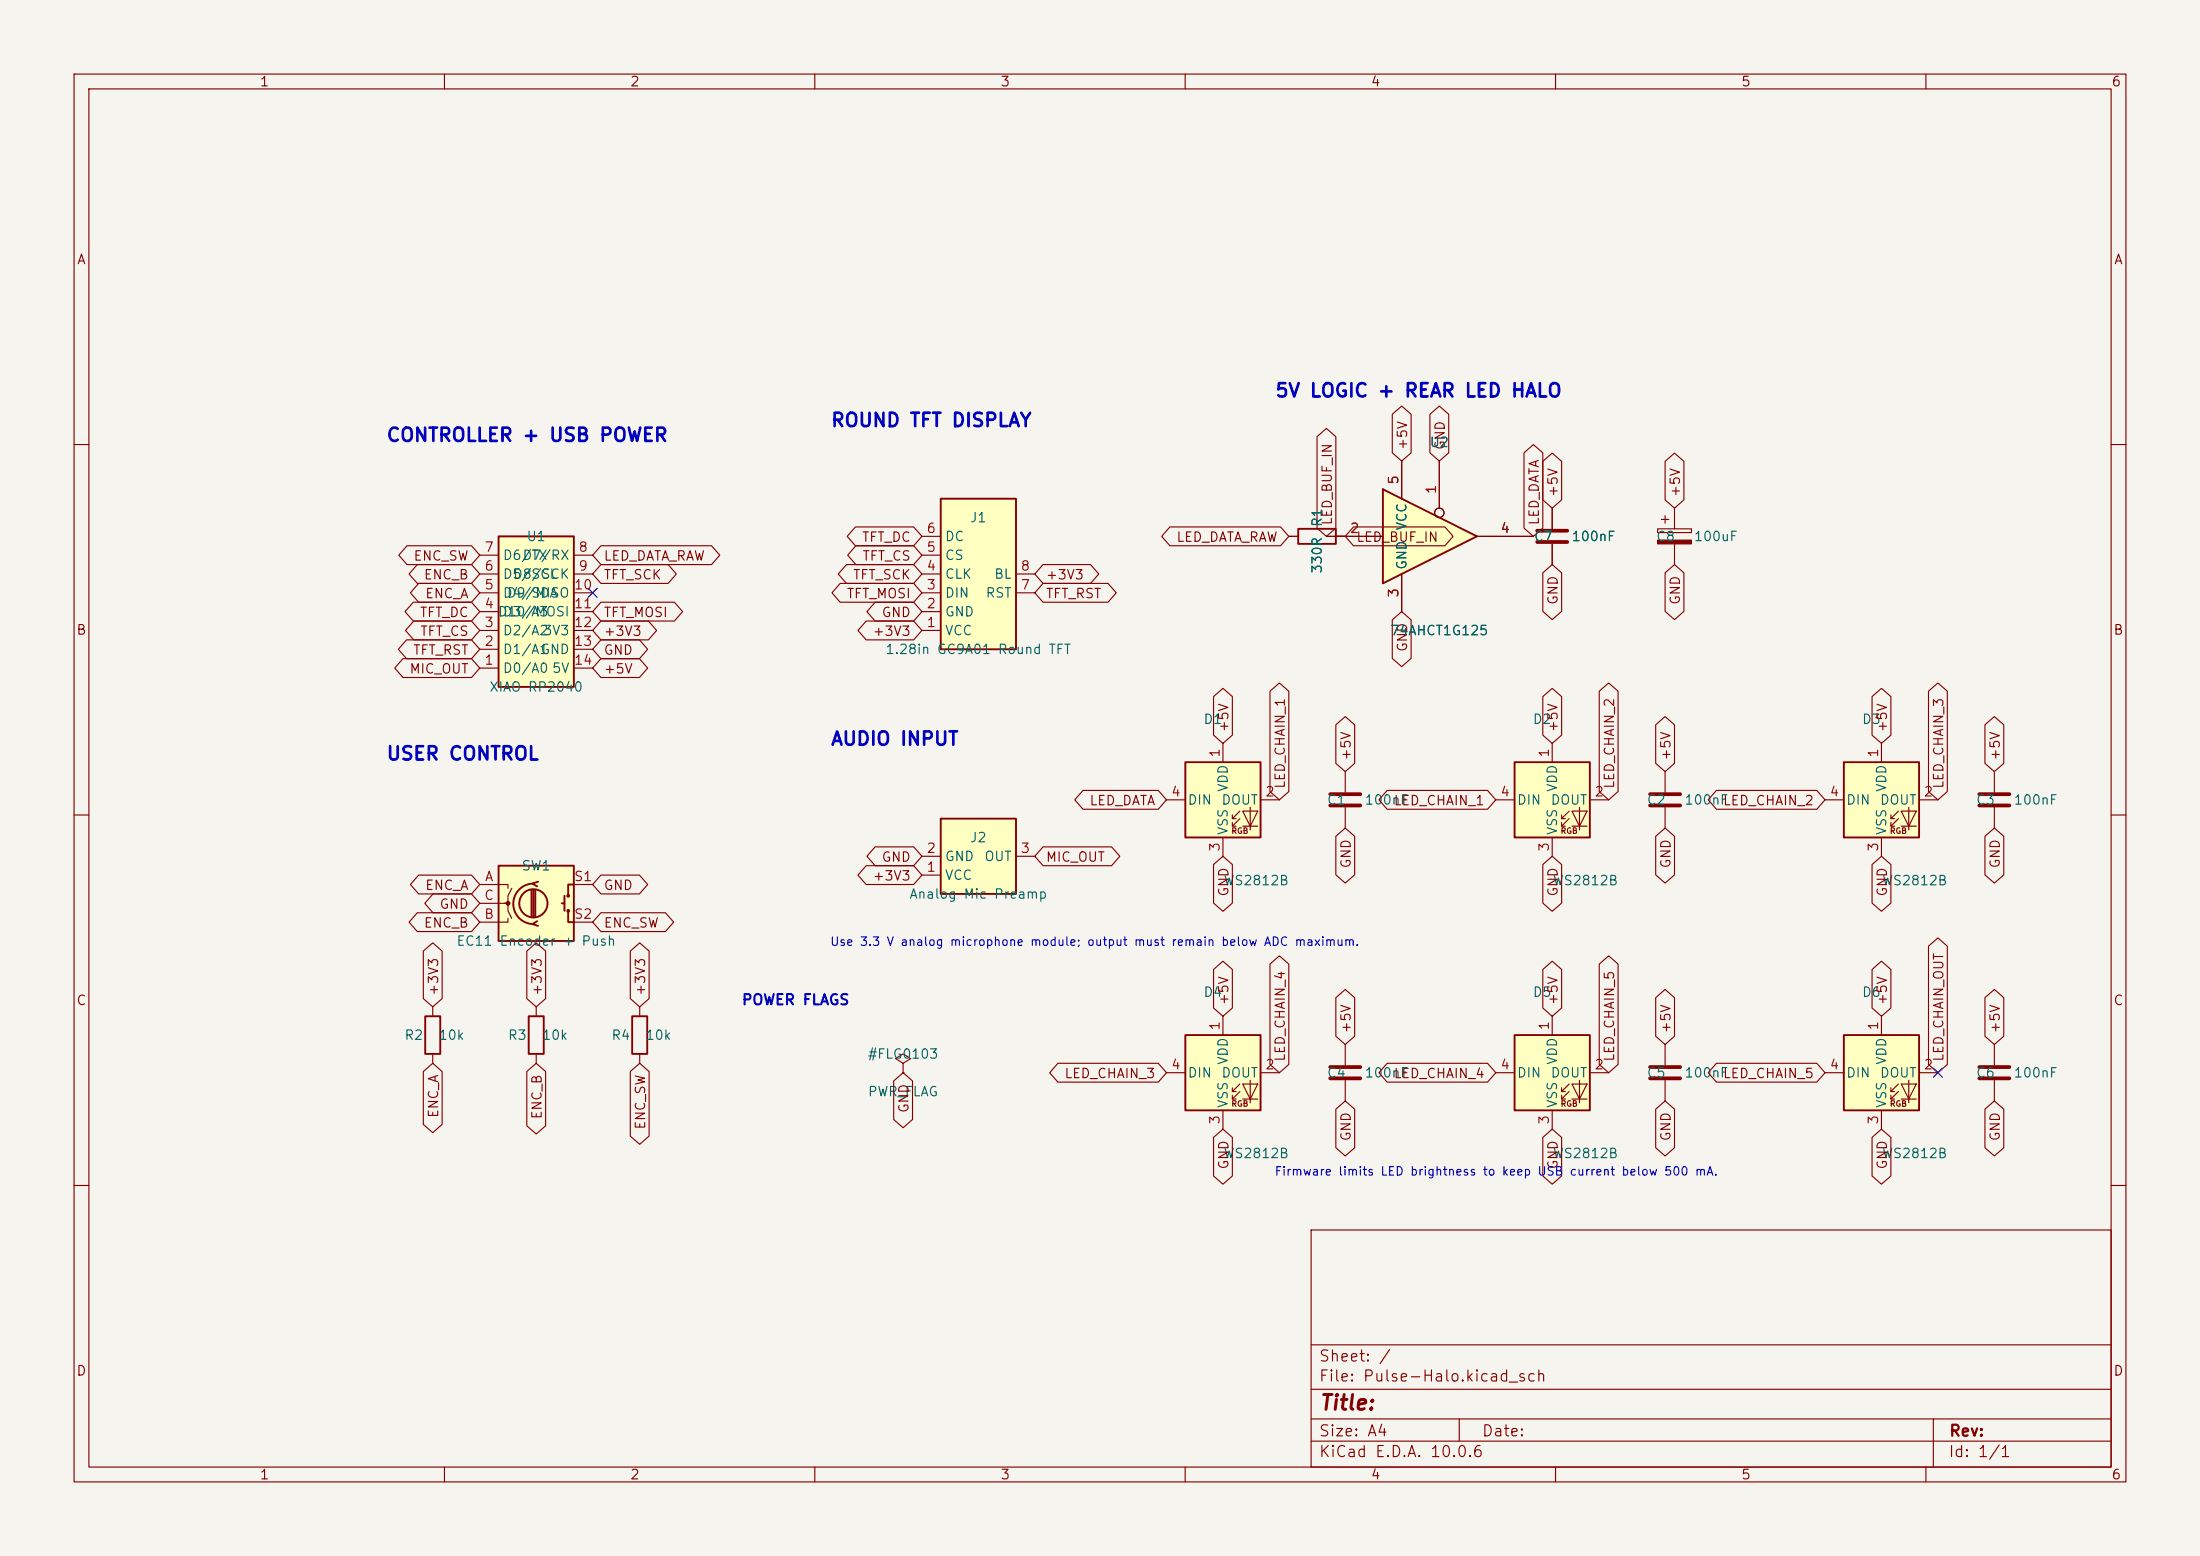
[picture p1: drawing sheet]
<svg xmlns="http://www.w3.org/2000/svg" width="297mm" height="210mm" viewBox="0 0 297 210" stroke-linecap="round" stroke-linejoin="round" font-family="sans-serif">
<path d="M0 0h297v210h-297z" fill="#f5f4ef" stroke="#f5f4ef" stroke-width=".14"/>
<g fill="none" stroke="#840000" stroke-width=".15">
<path d="M10 10h277v190h-277zM12 12h273v186h-273zM60 10v2M110 10v2M160 10v2M210 10v2M260 10v2M10 60h2M285 60h2M10 110h2M285 110h2M10 160h2"/>
<path d="M177 166h108v32h-108zM285 160h2M60 198v2M110 198v2M160 198v2M177 194.5h108M177 191.5h108M177 187.5h108M177 181.5h108M197 191.5v3M210 198v2M260 198v2"/>
<path d="M261 191.5v6.5"/>
</g>
<path d="M67.3 72.4h10.2v20.3h-10.2z" fill="#ffffc2"/>
<path d="M67.3 72.4h10.2v20.3h-10.2z" fill="none" stroke="#840000" stroke-width=".25"/>
<g fill="none" stroke="#840000" stroke-width=".15">
<path d="M64.8 77.5h2.5M64.8 74.9h2.5M77.5 77.5h2.5M77.5 74.9h2.5M64.8 90.2h2.5M64.8 87.6h2.5M64.8 85.1h2.5M64.8 82.6h2.5M64.8 80h2.5M77.5 90.2h2.5M77.5 87.6h2.5M77.5 85.1h2.5"/>
<path d="M77.5 82.6h2.5M77.5 80h2.5"/>
</g>
<path d="M160 139.7h10.2v10.2h-10.2z" fill="#ffffc2"/>
<g fill="none" stroke="#840000" stroke-width=".15">
<path d="M174 72.4h1.3M180.3 72.4h1.3M165.1 137.2v2.5M157.5 144.8h2.5M165.1 149.9v2.5M166.4 147.3h.5M166.4 148.3h.5M167.4 146.3l-1 1v-.5M167.4 147.3l-1 1v-.5M167.8 146.3h2l-1 2zM167.8 148.3h2M168.8 145.8v3"/>
<path d="M170.2 144.8h2.5"/>
</g>
<path d="M175.3 71.4h5v2h-5zM160 139.7h10.2v10.2h-10.2z" fill="none" stroke="#840000" stroke-width=".25"/>
<path d="M127 67.3h10.2v20.3h-10.2z" fill="#ffffc2"/>
<path d="M127 67.3h10.2v20.3h-10.2z" fill="none" stroke="#840000" stroke-width=".25"/>
<path d="M124.5 77.5h2.5M124.5 74.9h2.5M124.5 72.4h2.5M137.2 77.5h2.5M124.5 85.1h2.5M124.5 82.6h2.5M124.5 80h2.5M137.2 80h2.5M181.6 104.1v2.8M181.6 109v2.8" fill="none" stroke="#840000" stroke-width=".15"/>
<path d="M179.6 107.2h4M179.6 108.7h4" fill="none" stroke="#840000" stroke-width=".51"/>
<path d="M204.5 102.9h10.1v10.1h-10.1z" fill="#ffffc2"/>
<path d="M201.9 108h2.6M209.5 100.3v2.6M209.5 113v2.6M210.8 110.5h.5M210.8 111.5h.5M211.8 109.5l-1 1v-.5M211.8 110.5l-1 1v-.5M212.2 109.5h2l-1 2zM212.2 111.5h2M213.2 109v3M214.6 108h2.6" fill="none" stroke="#840000" stroke-width=".15"/>
<path d="M204.5 102.9h10.1v10.1h-10.1z" fill="none" stroke="#840000" stroke-width=".25"/>
<path d="M186.7 66l12.7 6.4-12.7 6.3z" fill="#ffffc2"/>
<path d="M186.7 66l12.7 6.4-12.7 6.3z" fill="none" stroke="#840000" stroke-width=".25"/>
<g fill="none" stroke="#840000" stroke-width=".15">
<path d="M179.1 72.4h7.6M189.2 62.2v5.1M189.2 77.5v5.1M194.3 62.2v6.4M199.4 72.4h7.6"/>
<circle cx="194.3" cy="69.2" r=".63"/>
</g>
<path d="M127 110.5h10.2v10.2h-10.2z" fill="#ffffc2"/>
<path d="M127 110.5h10.2v10.2h-10.2zM57.4 137.2h2v5h-2zM85.3 137.2h2.1v5h-2.1z" fill="none" stroke="#840000" stroke-width=".25"/>
<path d="M124.5 118.1h2.5M124.5 115.6h2.5M137.2 115.6h2.5M58.4 135.9v1.3M86.4 135.9v1.3M58.4 142.2v1.3M86.4 142.2v1.3M121.9 143.5l1-.6-1-.7-1 .7 1 .6v1.3M121.9 144.8h.1M181.6 141v2.8M181.6 145.8v2.8" fill="none" stroke="#840000" stroke-width=".15"/>
<path d="M179.6 144h4M179.6 145.5h4" fill="none" stroke="#840000" stroke-width=".51"/>
<path d="M160 102.9h10.2v10.1h-10.2z" fill="#ffffc2"/>
<path d="M157.5 108h2.5M165.1 100.3v2.6M165.1 113v2.6M166.4 110.5h.5M166.4 111.5h.5M167.4 109.5l-1 1v-.5M167.4 110.5l-1 1v-.5M167.8 109.5h2l-1 2zM167.8 111.5h2M168.8 109v3M170.2 108h2.5" fill="none" stroke="#840000" stroke-width=".15"/>
<path d="M160 102.9h10.2v10.1h-10.2z" fill="none" stroke="#840000" stroke-width=".25"/>
<path d="M204.5 139.7h10.1v10.2h-10.1z" fill="#ffffc2"/>
<g fill="none" stroke="#840000" stroke-width=".15">
<path d="M209.5 137.2v2.5M201.9 144.8h2.6M209.5 149.9v2.5M210.8 147.3h.5M210.8 148.3h.5M211.8 146.3l-1 1v-.5M211.8 147.3l-1 1v-.5M212.2 146.3h2l-1 2zM212.2 148.3h2M213.2 145.8v3M214.6 144.8h2.6M269.2 141v2.8"/>
<path d="M269.2 145.8v2.8"/>
</g>
<path d="M204.5 139.7h10.1v10.2h-10.1z" fill="none" stroke="#840000" stroke-width=".25"/>
<path d="M267.2 144h4.1M267.2 145.5h4.1" fill="none" stroke="#840000" stroke-width=".51"/>
<path d="M67.3 116.8h10.2v10.2h-10.2z" fill="#ffffc2"/>
<g fill="none" stroke="#840000" stroke-width=".25">
<path d="M67.3 116.8h10.2v10.2h-10.2zM72 119.3a2.73 2.73 0 0 0-2.7 2.7 2.73 2.73 0 0 0 2.7 2.7M72.6 119l-.7 .3 .6 .3M77.5 119.4h-.8v1.5M71.4 137.2h2v5h-2zM71.8 120.1v3.6M72 120.1v3.6M72.3 120.1v3.6M72.5 124.3l-.6 .4 .7 .3M75.8 121.9h.4M76.2 120.9v2M76.7 122.9v1.6h.8"/>
<circle cx="72" cy="121.9" r="1.9"/>
<circle cx="76.7" cy="120.9" r=".13"/>
<circle cx="76.7" cy="122.9" r=".13"/>
</g>
<g fill="none" stroke="#840000" stroke-width=".15">
<path d="M209.5 68.6v2.8M209.5 73.4v2.8M223.8 71.4h4.5v.5h-4.5zM224.3 70.1h1M224.8 69.6v1M226.1 68.6v2.8M226.1 73.4v2.8M64.8 119.4h3.8v.5M69.1 119.9l-.5 1v1h-.5M77.5 119.4h2.5M269.2 104.1v2.8M269.2 109v2.8"/>
<path d="M64.8 121.9h3.8v1l.5 1.1M68.6 124v.5h-3.8M72.4 135.9v1.3M77.5 124.5h2.5M72.4 142.2v1.3M224.8 141v2.8M224.8 145.8v2.8"/>
</g>
<g fill="#840000" stroke="#840000" stroke-width=".15">
<path d="M223.8 72.9h4.5v.5h-4.5z"/>
<circle cx="68.6" cy="121.9" r=".25"/>
</g>
<path d="M207.5 71.6h4.1M207.5 73.2h4.1M267.2 107.2h4.1M267.2 108.7h4.1M222.8 144h4M222.8 145.5h4" fill="none" stroke="#840000" stroke-width=".51"/>
<path d="M248.9 102.9h10.2v10.1h-10.2z" fill="#ffffc2"/>
<g fill="none" stroke="#840000" stroke-width=".15">
<path d="M224.8 104.1v2.8M224.8 109v2.8M246.4 108h2.5M254 100.3v2.6M254 113v2.6M255.3 110.5h.5M255.3 111.5h.5M256.3 109.5l-1 1v-.5M256.3 110.5l-1 1v-.5M256.7 109.5h2l-1 2zM256.7 111.5h2M257.7 109v3"/>
<path d="M259.1 108h2.5"/>
</g>
<path d="M248.9 102.9h10.2v10.1h-10.2z" fill="none" stroke="#840000" stroke-width=".25"/>
<path d="M222.8 107.2h4M222.8 108.7h4" fill="none" stroke="#840000" stroke-width=".51"/>
<path d="M248.9 139.7h10.2v10.2h-10.2z" fill="#ffffc2"/>
<g fill="none" stroke="#840000" stroke-width=".15">
<path d="M177.8 58.9l1.3-1.1 1.2 1.1v12.4l-1.2 1.1-1.3-1.1zM188 55.9l1.2-1.1 1.3 1.1v5.2l-1.3 1.1-1.2-1.1zM193 55.9l1.3-1.1 1.3 1.1v5.2l-1.3 1.1-1.3-1.1zM54.9 73.7h8.8l1.1 1.2-1.1 1.3h-8.8l-1.1-1.3zM56.3 76.2h7.4l1.1 1.3-1.1 1.2h-7.4l-1.1-1.2zM56.5 78.7h7.2l1.1 1.3-1.1 1.3h-7.2l-1.1-1.3zM81.1 73.7h15l1.1 1.2-1.1 1.3h-15l-1.1-1.3zM81.1 76.2h9.1l1.1 1.3-1.1 1.2h-9.1l-1.1-1.2zM113.4 78.7h9.9l1.2 1.3-1.2 1.3h-9.9l-1.1-1.3zM114.3 76.2h9l1.2 1.3-1.2 1.2h-9l-1.1-1.2zM115.5 71.1h7.8l1.2 1.3-1.2 1.3h-7.8l-1.1-1.3zM115.5 73.7h7.8l1.2 1.2-1.2 1.3h-7.8l-1.1-1.3z"/>
<path d="M140.8 78.7h8.8l1.1 1.3-1.1 1.3h-8.8l-1.1-1.3zM140.8 76.2h6.4l1.1 1.3-1.1 1.2h-6.4l-1.1-1.2zM157.9 71.1h15l1.1 1.3-1.1 1.3h-15l-1.1-1.3zM174 72.4h1.3M179.1 72.4h7.6M182.7 71.1h12.4l1.1 1.3-1.1 1.3h-12.4l-1.1-1.3zM189.2 62.2v5.1M189.2 77.5v5.1M194.3 62.2v6.4M199.4 72.4h7.6M205.7 61.1l1.3-1.1 1.3 1.1v10.2l-1.3 1.1-1.3-1.1zM208.3 77.3l1.2-1.1 1.3 1.1v5.2l-1.3 1.1-1.2-1.1z"/>
<path d="M208.3 62.3l1.2-1.1 1.3 1.1v5.2l-1.3 1.1-1.2-1.1zM209.5 68.6v2.8M209.5 73.4v2.8M224.8 62.3l1.3-1.1 1.2 1.1v5.2l-1.2 1.1-1.3-1.1zM224.8 77.3l1.3-1.1 1.2 1.1v5.2l-1.2 1.1-1.3-1.1zM54.4 88.9h9.3l1.1 1.3-1.1 1.2h-9.3l-1.1-1.2zM54.9 86.4h8.8l1.1 1.2-1.1 1.3h-8.8l-1.1-1.3zM55.8 81.3h7.9l1.1 1.3-1.1 1.2h-7.9l-1.1-1.2zM55.9 83.8h7.8l1.1 1.3-1.1 1.3h-7.8l-1.2-1.3zM81.1 81.3h9.9l1.2 1.3-1.2 1.2h-9.9l-1.1-1.2zM81.1 83.8h6.4l1.1 1.3-1.1 1.3h-6.4l-1.1-1.3zM81.1 86.4h5.2l1.1 1.2-1.1 1.3h-5.2l-1.1-1.3z"/>
<path d="M81.1 88.9h5.2l1.1 1.3-1.1 1.2h-5.2l-1.1-1.2zM116.9 83.8h6.4l1.2 1.3-1.2 1.3h-6.4l-1.1-1.3zM118.1 81.3h5.2l1.2 1.3-1.2 1.2h-5.2l-1.1-1.2zM163.8 94l1.3-1.1 1.3 1.1v5.2l-1.3 1.1-1.3-1.1zM171.4 93.3l1.3-1.1 1.3 1.1v13.5l-1.3 1.2-1.3-1.2zM180.3 97.8l1.3-1.1 1.3 1.1v5.2l-1.3 1.1-1.3-1.1zM188 83.7l1.2-1.1 1.3 1.1v5.2l-1.3 1.1-1.2-1.1zM208.3 94l1.2-1.1 1.3 1.1v5.2l-1.3 1.1-1.2-1.1zM215.9 93.3l1.3-1.1 1.2 1.1v13.5l-1.2 1.2-1.3-1.2zM223.5 97.8l1.3-1.1 1.3 1.1v5.2l-1.3 1.1-1.3-1.1zM252.7 94l1.3-1.1 1.3 1.1v5.2l-1.3 1.1-1.3-1.1zM260.3 93.3l1.3-1.1 1.3 1.1v13.5l-1.3 1.2-1.3-1.2z"/>
<path d="M268 97.8l1.2-1.1 1.3 1.1v5.2l-1.3 1.1-1.2-1.1zM56.5 118.1h7.2l1.1 1.3-1.1 1.3h-7.2l-1.1-1.3zM81.1 118.1h5.2l1.1 1.3-1.1 1.3h-5.2l-1.1-1.3zM116.9 116.8h6.4l1.2 1.3-1.2 1.3h-6.4l-1.1-1.3zM118.1 114.3h5.2l1.2 1.3-1.2 1.2h-5.2l-1.1-1.2zM140.8 114.3h9.3l1.1 1.3-1.1 1.2h-9.3l-1.1-1.2zM146.2 106.7h10.2l1.1 1.3-1.1 1.2h-10.2l-1.1-1.2zM163.8 116.7l1.3-1.1 1.3 1.1v5.2l-1.3 1.1-1.3-1.1zM180.3 112.9l1.3-1.1 1.3 1.1v5.2l-1.3 1.1-1.3-1.1zM187.3 106.7h13.5l1.1 1.3-1.1 1.2h-13.5l-1.1-1.2zM208.3 116.7l1.2-1.1 1.3 1.1v5.2l-1.3 1.1-1.2-1.1zM223.5 112.9l1.3-1.1 1.3 1.1v5.2l-1.3 1.1-1.3-1.1z"/>
<path d="M231.7 106.7h13.6l1.1 1.3-1.1 1.2h-13.6l-1.1-1.2zM252.7 116.7l1.3-1.1 1.3 1.1v5.2l-1.3 1.1-1.3-1.1zM268 112.9l1.2-1.1 1.3 1.1v5.2l-1.3 1.1-1.2-1.1zM56.3 123.2h7.4l1.1 1.3-1.1 1.2h-7.4l-1.1-1.2zM57.1 128.4l1.3-1.1 1.3 1.1v6.4l-1.3 1.1-1.3-1.1zM58.5 120.6h5.2l1.1 1.3-1.1 1.3h-5.2l-1.2-1.3zM71.1 128.4l1.3-1.1 1.3 1.1v6.4l-1.3 1.1-1.3-1.1zM81.1 123.2h8.7l1.1 1.3-1.1 1.2h-8.7l-1.1-1.2zM85.1 128.4l1.3-1.1 1.2 1.1v6.4l-1.2 1.1-1.3-1.1zM163.8 130.8l1.3-1.1 1.3 1.1v5.2l-1.3 1.2-1.3-1.2zM171.4 130.1l1.3-1.1 1.3 1.1v13.6l-1.3 1.1-1.3-1.1zM180.3 134.7l1.3-1.2 1.3 1.2v5.2l-1.3 1.1-1.3-1.1z"/>
<path d="M208.3 130.8l1.2-1.1 1.3 1.1v5.2l-1.3 1.2-1.2-1.2zM215.9 130.1l1.3-1.1 1.2 1.1v13.6l-1.2 1.1-1.3-1.1zM223.5 134.7l1.3-1.2 1.3 1.2v5.2l-1.3 1.1-1.3-1.1zM252.7 130.8l1.3-1.1 1.3 1.1v5.2l-1.3 1.2-1.3-1.2zM254 137.2v2.5M260.3 127.7l1.3-1.1 1.3 1.1v16l-1.3 1.1-1.3-1.1zM268 134.7l1.2-1.2 1.3 1.2v5.2l-1.3 1.1-1.2-1.1zM57.1 144.6l1.3-1.1 1.3 1.1v7.2l-1.3 1.1-1.3-1.1zM71.1 144.6l1.3-1.1 1.3 1.1v7.3l-1.3 1.2-1.3-1.2zM85.1 144.6l1.3-1.1 1.2 1.1v8.7l-1.2 1.1-1.3-1.1zM120.6 145.9l1.3-1.1 1.3 1.1v5.2l-1.3 1.1-1.3-1.1zM142.8 143.5h13.6l1.1 1.3-1.1 1.3h-13.6l-1.1-1.3z"/>
<path d="M163.8 153.5l1.3-1.1 1.3 1.1v5.2l-1.3 1.1-1.3-1.1zM180.3 149.7l1.3-1.1 1.3 1.1v5.2l-1.3 1.1-1.3-1.1zM187.3 143.5h13.5l1.1 1.3-1.1 1.3h-13.5l-1.1-1.3zM208.3 153.5l1.2-1.1 1.3 1.1v5.2l-1.3 1.1-1.2-1.1zM223.5 149.7l1.3-1.1 1.3 1.1v5.2l-1.3 1.1-1.3-1.1zM231.7 143.5h13.6l1.1 1.3-1.1 1.3h-13.6l-1.1-1.3zM246.4 144.8h2.5M252.7 153.5l1.3-1.1 1.3 1.1v5.2l-1.3 1.1-1.3-1.1zM254 149.9v2.5M255.3 147.3h.5M255.3 148.3h.5M256.3 146.3l-1 1v-.5"/>
<path d="M256.3 147.3l-1 1v-.5M256.7 146.3h2l-1 2zM256.7 148.3h2M257.7 145.8v3M259.1 144.8h2.5M268 149.7l1.2-1.1 1.3 1.1v5.2l-1.3 1.1-1.2-1.1z"/>
<circle cx="194.3" cy="69.2" r=".63"/>
</g>
<path d="M248.9 139.7h10.2v10.2h-10.2z" fill="none" stroke="#840000" stroke-width=".25"/>
<path d="M79.4 79.4l1.2 1.2M80.6 79.4l-1.2 1.2M261 144.2l1.2 1.2M262.2 144.2l-1.2 1.2" fill="none" stroke="#000084" stroke-width=".15"/>
<text font-size="2" fill="#840000" x="178" y="190.8">Title:</text>
<g font-size="1.8" fill="#0000c2">
<text x="112.1" y="58.1">ROUND TFT DISPLAY</text>
<text x="172.1" y="54.1">5V LOGIC + REAR LED HALO</text>
<text x="52.1" y="60.1">CONTROLLER + USB POWER</text>
<text x="112.1" y="101.1">AUDIO INPUT</text>
<text x="52.1" y="103.1">USER CONTROL</text>
</g>
<g font-size="1.5" fill="#840000">
<text x="178" y="184.1">Sheet: /</text>
<text x="178" y="186.8">File: Pulse-Halo.kicad_sch</text>
<text x="178" y="197">KiCad E.D.A. 10.0.6</text>
<text x="178" y="194.2">Size: A4</text>
<text x="200" y="194.2">Date:</text>
<text x="263" y="197">Id: 1/1</text>
<text x="263" y="194.2">Rev:</text>
</g>
<text font-size="1.4" fill="#0000c2" x="100" y="136">POWER FLAGS</text>
<g font-size="1.3" fill="#840000">
<text x="35" y="12">1</text>
<text x="85" y="12">2</text>
<text x="135" y="12">3</text>
<text x="185" y="12">4</text>
<text x="235" y="12">5</text>
<text x="285" y="12">6</text>
<text x="10.3" y="36">A</text>
<text x="285.3" y="36">A</text>
<text x="190.3" y="60.8" transform="rotate(-90 190.3 60.8)">+5V</text>
<text x="195.4" y="60.8" transform="rotate(-90 195.4 60.8)">GND</text>
<text x="180.1" y="71" transform="rotate(-90 180.1 71)">LED_BUF_IN</text>
<text x="208.1" y="71" transform="rotate(-90 208.1 71)">LED_DATA</text>
<text x="210.6" y="67.2" transform="rotate(-90 210.6 67.2)">+5V</text>
<text x="227.1" y="67.2" transform="rotate(-90 227.1 67.2)">+5V</text>
<text x="55.7" y="76">ENC_SW</text>
<text x="81.4" y="76">LED_DATA_RAW</text>
<text x="116.3" y="73.4">TFT_DC</text>
<text x="116.3" y="76">TFT_CS</text>
<text x="158.7" y="73.4">LED_DATA_RAW</text>
<text x="183" y="73.4">LED_BUF_IN</text>
<text x="56.6" y="83.6">TFT_DC</text>
<text x="57.1" y="78.5">ENC_B</text>
<text x="57.3" y="81.1">ENC_A</text>
<text x="81.4" y="78.5">TFT_SCK</text>
<text x="81.4" y="83.6">TFT_MOSI</text>
<text x="114.2" y="81.1">TFT_MOSI</text>
<text x="115.1" y="78.5">TFT_SCK</text>
<text x="118.9" y="83.6">GND</text>
<text x="141.1" y="81.1">TFT_RST</text>
<text x="141.1" y="78.5">+3V3</text>
<text x="210.6" y="81.7" transform="rotate(-90 210.6 81.7)">GND</text>
<text x="227.1" y="81.7" transform="rotate(-90 227.1 81.7)">GND</text>
<text x="10.2" y="86">B</text>
<text x="55.7" y="88.7">TFT_RST</text>
<text x="56.6" y="86.1">TFT_CS</text>
<text x="81.4" y="86.1">+3V3</text>
<text x="81.4" y="88.7">GND</text>
<text x="117.7" y="86.1">+3V3</text>
<text x="190.3" y="88.1" transform="rotate(-90 190.3 88.1)">GND</text>
<text x="285.2" y="86">B</text>
<text x="55.2" y="91.2">MIC_OUT</text>
<text x="81.4" y="91.2">+5V</text>
<text x="166.2" y="98.9" transform="rotate(-90 166.2 98.9)">+5V</text>
<text x="210.6" y="98.9" transform="rotate(-90 210.6 98.9)">+5V</text>
<text x="255.1" y="98.9" transform="rotate(-90 255.1 98.9)">+5V</text>
<text x="173.8" y="106.5" transform="rotate(-90 173.8 106.5)">LED_CHAIN_1</text>
<text x="182.7" y="102.7" transform="rotate(-90 182.7 102.7)">+5V</text>
<text x="218.2" y="106.5" transform="rotate(-90 218.2 106.5)">LED_CHAIN_2</text>
<text x="225.8" y="102.7" transform="rotate(-90 225.8 102.7)">+5V</text>
<text x="262.7" y="106.5" transform="rotate(-90 262.7 106.5)">LED_CHAIN_3</text>
<text x="270.3" y="102.7" transform="rotate(-90 270.3 102.7)">+5V</text>
<text x="147" y="109">LED_DATA</text>
<text x="188.1" y="109">LED_CHAIN_1</text>
<text x="232.5" y="109">LED_CHAIN_2</text>
<text x="117.7" y="119.2">+3V3</text>
<text x="118.9" y="116.6">GND</text>
<text x="141.1" y="116.6">MIC_OUT</text>
<text x="182.7" y="117.3" transform="rotate(-90 182.7 117.3)">GND</text>
<text x="225.8" y="117.3" transform="rotate(-90 225.8 117.3)">GND</text>
<text x="270.3" y="117.3" transform="rotate(-90 270.3 117.3)">GND</text>
<text x="57.1" y="125.5">ENC_B</text>
<text x="57.3" y="120.4">ENC_A</text>
<text x="59.2" y="123">GND</text>
<text x="81.4" y="120.4">GND</text>
<text x="81.4" y="125.5">ENC_SW</text>
<text x="166.2" y="121.1" transform="rotate(-90 166.2 121.1)">GND</text>
<text x="210.6" y="121.1" transform="rotate(-90 210.6 121.1)">GND</text>
<text x="255.1" y="121.1" transform="rotate(-90 255.1 121.1)">GND</text>
<text x="10.2" y="136">C</text>
<text x="59.5" y="134.5" transform="rotate(-90 59.5 134.5)">+3V3</text>
<text x="73.4" y="134.5" transform="rotate(-90 73.4 134.5)">+3V3</text>
<text x="87.4" y="134.5" transform="rotate(-90 87.4 134.5)">+3V3</text>
<text x="166.2" y="135.8" transform="rotate(-90 166.2 135.8)">+5V</text>
<text x="210.6" y="135.8" transform="rotate(-90 210.6 135.8)">+5V</text>
<text x="255.1" y="135.8" transform="rotate(-90 255.1 135.8)">+5V</text>
<text x="285.2" y="136">C</text>
<text x="173.8" y="143.4" transform="rotate(-90 173.8 143.4)">LED_CHAIN_4</text>
<text x="182.7" y="139.6" transform="rotate(-90 182.7 139.6)">+5V</text>
<text x="218.2" y="143.4" transform="rotate(-90 218.2 143.4)">LED_CHAIN_5</text>
<text x="225.8" y="139.6" transform="rotate(-90 225.8 139.6)">+5V</text>
<text x="262.7" y="143.4" transform="rotate(-90 262.7 143.4)">LED_CHAIN_OUT</text>
<text x="270.3" y="139.6" transform="rotate(-90 270.3 139.6)">+5V</text>
<text x="143.6" y="145.8">LED_CHAIN_3</text>
<text x="188.1" y="145.8">LED_CHAIN_4</text>
<text x="232.5" y="145.8">LED_CHAIN_5</text>
<text x="59.5" y="151" transform="rotate(-90 59.5 151)">ENC_A</text>
<text x="73.4" y="151.2" transform="rotate(-90 73.4 151.2)">ENC_B</text>
<text x="87.4" y="152.5" transform="rotate(-90 87.4 152.5)">ENC_SW</text>
<text x="123" y="150.3" transform="rotate(-90 123 150.3)">GND</text>
<text x="182.7" y="154.1" transform="rotate(-90 182.7 154.1)">GND</text>
<text x="225.8" y="154.1" transform="rotate(-90 225.8 154.1)">GND</text>
<text x="270.3" y="154.1" transform="rotate(-90 270.3 154.1)">GND</text>
<text x="166.2" y="157.9" transform="rotate(-90 166.2 157.9)">GND</text>
<text x="210.6" y="157.9" transform="rotate(-90 210.6 157.9)">GND</text>
<text x="255.1" y="157.9" transform="rotate(-90 255.1 157.9)">GND</text>
<text x="10.2" y="186">D</text>
<text x="285.2" y="186">D</text>
<text x="35" y="200">1</text>
<text x="85" y="200">2</text>
<text x="135" y="200">3</text>
<text x="185" y="200">4</text>
<text x="235" y="200">5</text>
<text x="285" y="200">6</text>
</g>
<g font-size="1.3" fill="#a90000">
<text x="189.1" y="65.5" transform="rotate(-90 189.1 65.5)">5</text>
<text x="194.2" y="66.8" transform="rotate(-90 194.2 66.8)">1</text>
<text x="65.3" y="77.3">6</text>
<text x="65.3" y="74.8">7</text>
<text x="78" y="74.8">8</text>
<text x="78" y="77.3">9</text>
<text x="125" y="77.3">4</text>
<text x="125" y="74.8">5</text>
<text x="125" y="72.3">6</text>
<text x="137.7" y="77.3">8</text>
<text x="182.1" y="72.3">2</text>
<text x="202.5" y="72.3">4</text>
<text x="65.3" y="82.4">4</text>
<text x="65.3" y="79.9">5</text>
<text x="77.4" y="79.9">10</text>
<text x="77.4" y="82.4">11</text>
<text x="125" y="82.4">2</text>
<text x="125" y="79.9">3</text>
<text x="137.7" y="79.9">7</text>
<text x="189.1" y="80.7" transform="rotate(-90 189.1 80.7)">3</text>
<text x="65.3" y="87.5">2</text>
<text x="65.3" y="85">3</text>
<text x="77.4" y="85">12</text>
<text x="77.4" y="87.5">13</text>
<text x="125" y="85">1</text>
<text x="65.3" y="90">1</text>
<text x="77.4" y="90">14</text>
<text x="158" y="107.8">4</text>
<text x="165" y="102.3" transform="rotate(-90 165 102.3)">1</text>
<text x="170.7" y="107.8">2</text>
<text x="202.5" y="107.8">4</text>
<text x="209.4" y="102.3" transform="rotate(-90 209.4 102.3)">1</text>
<text x="215.2" y="107.8">2</text>
<text x="246.9" y="107.8">4</text>
<text x="253.9" y="102.3" transform="rotate(-90 253.9 102.3)">1</text>
<text x="259.6" y="107.8">2</text>
<text x="65.4" y="119.2">A</text>
<text x="77.4" y="119.2">S1</text>
<text x="125" y="118">1</text>
<text x="125" y="115.4">2</text>
<text x="137.7" y="115.4">3</text>
<text x="165" y="115" transform="rotate(-90 165 115)">3</text>
<text x="209.4" y="115" transform="rotate(-90 209.4 115)">3</text>
<text x="253.9" y="115" transform="rotate(-90 253.9 115)">3</text>
<text x="65.3" y="124.3">B</text>
<text x="65.3" y="121.8">C</text>
<text x="77.4" y="124.3">S2</text>
<text x="165" y="139.2" transform="rotate(-90 165 139.2)">1</text>
<text x="209.4" y="139.2" transform="rotate(-90 209.4 139.2)">1</text>
<text x="253.9" y="139.2" transform="rotate(-90 253.9 139.2)">1</text>
<text x="158" y="144.6">4</text>
<text x="170.7" y="144.6">2</text>
<text x="202.5" y="144.6">4</text>
<text x="215.2" y="144.6">2</text>
<text x="246.9" y="144.6">4</text>
<text x="259.6" y="144.6">2</text>
<text x="165" y="151.9" transform="rotate(-90 165 151.9)">3</text>
<text x="209.4" y="151.9" transform="rotate(-90 209.4 151.9)">3</text>
<text x="253.9" y="151.9" transform="rotate(-90 253.9 151.9)">3</text>
</g>
<g font-size="1.3" fill="#006464">
<text x="192.9" y="60.7">U2</text>
<text x="130.9" y="70.8">J1</text>
<text x="178.8" y="71.2" transform="rotate(-90 178.8 71.2)">R1</text>
<text x="190.2" y="71.7" transform="rotate(-90 190.2 71.7)">VCC</text>
<text x="67.8" y="75.9">D6/TX</text>
<text x="70.4" y="75.9">D7/RX</text>
<text x="71" y="73.4">U1</text>
<text x="127.5" y="75.9">CS</text>
<text x="127.5" y="73.4">DC</text>
<text x="178.8" y="77.5" transform="rotate(-90 178.8 77.5)">330R</text>
<text x="190.2" y="77" transform="rotate(-90 190.2 77)">GND</text>
<text x="207" y="73.4">C7</text>
<text x="212.1" y="73.4">100nF</text>
<text x="223.5" y="73.4">C8</text>
<text x="228.6" y="73.4">100uF</text>
<text x="67.1" y="83.5">D10/MOSI</text>
<text x="67.8" y="83.5">D3/A3</text>
<text x="67.8" y="81">D4/SDA</text>
<text x="67.8" y="78.4">D5/SCL</text>
<text x="68.3" y="81">D9/MISO</text>
<text x="69.2" y="78.4">D8/SCK</text>
<text x="127.5" y="83.5">GND</text>
<text x="127.5" y="81">DIN</text>
<text x="127.5" y="78.4">CLK</text>
<text x="133" y="81">RST</text>
<text x="134.1" y="78.4">BL</text>
<text x="67.8" y="88.6">D1/A1</text>
<text x="67.8" y="86.1">D2/A2</text>
<text x="72.9" y="88.6">GND</text>
<text x="73.2" y="86.1">3V3</text>
<text x="119.4" y="88.6">1.28in GC9A01 Round TFT</text>
<text x="127.5" y="86.1">VCC</text>
<text x="187.6" y="86.1">74AHCT1G125</text>
<text x="66" y="93.7">XIAO RP2040</text>
<text x="67.8" y="91.1">D0/A0</text>
<text x="74.4" y="91.1">5V</text>
<text x="162.4" y="98">D1</text>
<text x="206.8" y="98">D2</text>
<text x="251.3" y="98">D3</text>
<text x="166.1" y="107" transform="rotate(-90 166.1 107)">VDD</text>
<text x="210.5" y="107" transform="rotate(-90 210.5 107)">VDD</text>
<text x="255" y="107" transform="rotate(-90 255 107)">VDD</text>
<text x="130.9" y="114">J2</text>
<text x="160.2" y="108.9">DIN</text>
<text x="164.8" y="108.9">DOUT</text>
<text x="166.1" y="112.8" transform="rotate(-90 166.1 112.8)">VSS</text>
<text x="179.1" y="108.9">C1</text>
<text x="184.1" y="108.9">100nF</text>
<text x="204.7" y="108.9">DIN</text>
<text x="209.3" y="108.9">DOUT</text>
<text x="210.5" y="112.8" transform="rotate(-90 210.5 112.8)">VSS</text>
<text x="222.2" y="108.9">C2</text>
<text x="227.3" y="108.9">100nF</text>
<text x="249.1" y="108.9">DIN</text>
<text x="253.7" y="108.9">DOUT</text>
<text x="255" y="112.8" transform="rotate(-90 255 112.8)">VSS</text>
<text x="266.7" y="108.9">C3</text>
<text x="271.8" y="108.9">100nF</text>
<text x="70.3" y="117.8">SW1</text>
<text x="127.5" y="119.1">VCC</text>
<text x="127.5" y="116.5">GND</text>
<text x="132.8" y="116.5">OUT</text>
<text x="165.1" y="119.8">WS2812B</text>
<text x="209.5" y="119.8">WS2812B</text>
<text x="254" y="119.8">WS2812B</text>
<text x="122.7" y="121.6">Analog Mic Preamp</text>
<text x="61.5" y="128">EC11 Encoder + Push</text>
<text x="162.4" y="134.9">D4</text>
<text x="206.8" y="134.9">D5</text>
<text x="251.3" y="134.9">D6</text>
<text x="54.5" y="140.7">R2</text>
<text x="59.1" y="140.7">10k</text>
<text x="68.5" y="140.7">R3</text>
<text x="73.1" y="140.7">10k</text>
<text x="82.5" y="140.7">R4</text>
<text x="87" y="140.7">10k</text>
<text x="117" y="143.2">#FLG0103</text>
<text x="166.1" y="143.8" transform="rotate(-90 166.1 143.8)">VDD</text>
<text x="210.5" y="143.8" transform="rotate(-90 210.5 143.8)">VDD</text>
<text x="255" y="143.8" transform="rotate(-90 255 143.8)">VDD</text>
<text x="117.1" y="148.3">PWR_FLAG</text>
<text x="160.2" y="145.7">DIN</text>
<text x="164.8" y="145.7">DOUT</text>
<text x="166.1" y="149.6" transform="rotate(-90 166.1 149.6)">VSS</text>
<text x="179.1" y="145.7">C4</text>
<text x="184.1" y="145.7">100nF</text>
<text x="204.7" y="145.7">DIN</text>
<text x="209.3" y="145.7">DOUT</text>
<text x="210.5" y="149.6" transform="rotate(-90 210.5 149.6)">VSS</text>
<text x="222.2" y="145.7">C5</text>
<text x="227.3" y="145.7">100nF</text>
<text x="249.1" y="145.7">DIN</text>
<text x="253.7" y="145.7">DOUT</text>
<text x="255" y="149.6" transform="rotate(-90 255 149.6)">VSS</text>
<text x="266.7" y="145.7">C6</text>
<text x="271.8" y="145.7">100nF</text>
<text x="165.1" y="156.6">WS2812B</text>
<text x="209.5" y="156.6">WS2812B</text>
<text x="254" y="156.6">WS2812B</text>
</g>
<g font-size="1.2" fill="#0000c2">
<text x="112" y="127.9">Use 3.3 V analog microphone module; output must remain below ADC maximum.</text>
<text x="172" y="158.9">Firmware limits LED brightness to keep USB current below 500 mA.</text>
</g>
<g font-size=".8" fill="#840000">
<text x="166.2" y="112.7">RGB</text>
<text x="210.6" y="112.7">RGB</text>
<text x="255.1" y="112.7">RGB</text>
<text x="166.2" y="149.5">RGB</text>
<text x="210.6" y="149.5">RGB</text>
<text x="255.1" y="149.5">RGB</text>
</g>
</svg>
